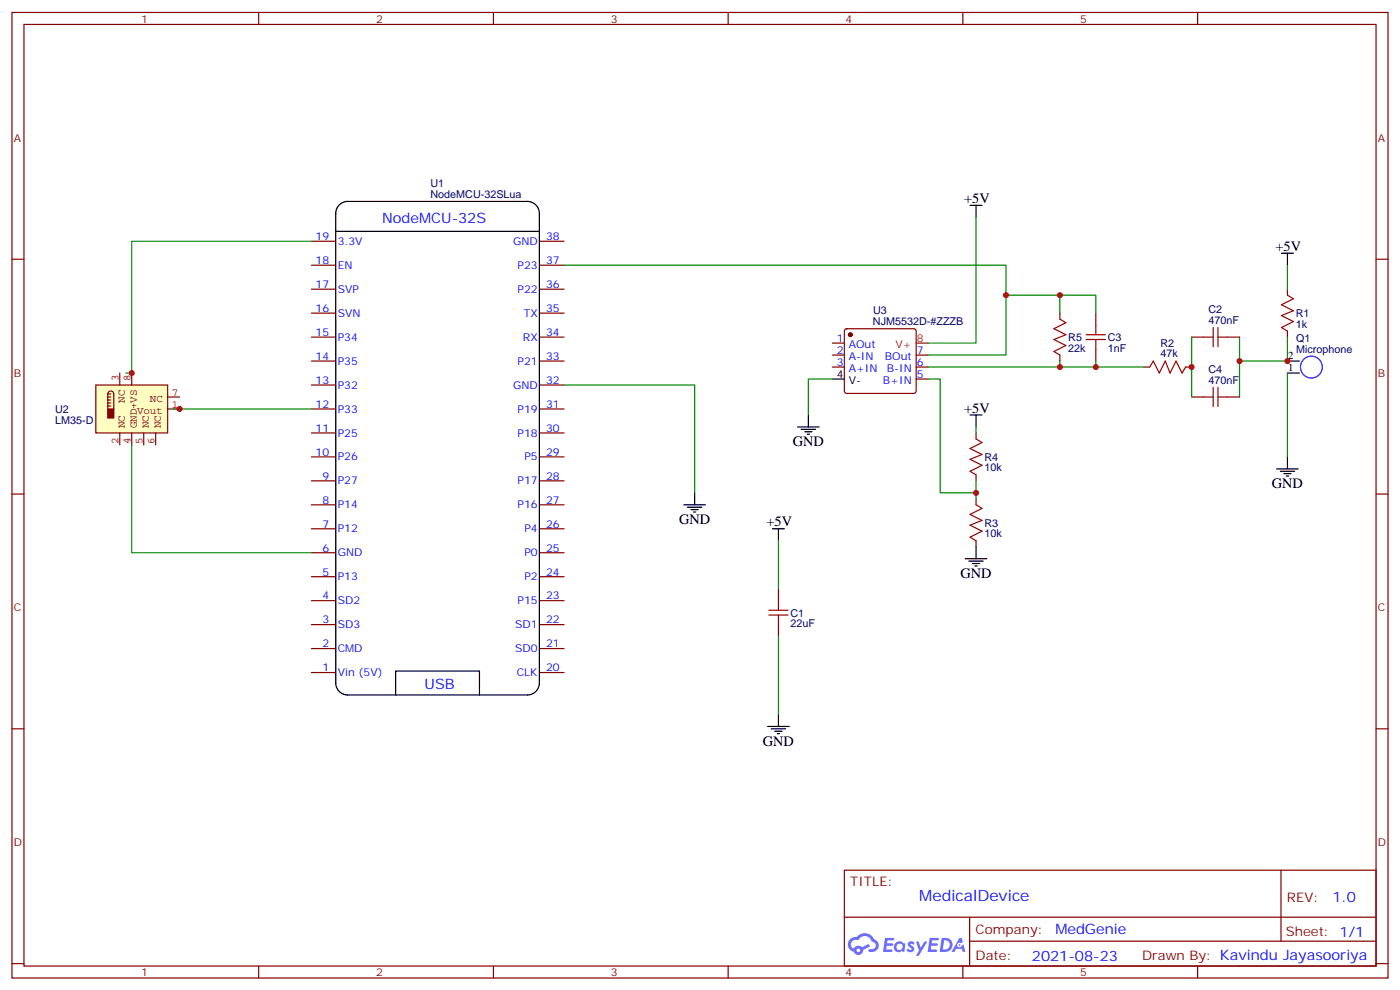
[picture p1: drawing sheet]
<svg xmlns="http://www.w3.org/2000/svg" width="412mm" height="292mm" viewBox="0 0 412 292" stroke-linecap="round" stroke-linejoin="round" font-family="sans-serif">
<g fill="none" stroke="#870000" stroke-width=".35">
<path d="M3.5 3.7h405.4v284.3h-405.4zM7.1 7.2h398.2v277.3h-398.2zM76.2 3.7v3.5M145.3 3.7v3.5M214.5 3.7v3.5M283.6 3.7v3.5M352.8 3.7v3.5M3.5 76.3h3.6M405.3 76.3h3.6M3.5 145.5h3.6M405.3 145.5h3.6M3.5 214.6h3.6"/>
<path d="M405.3 214.6h3.6M248.7 256.3h156.6v28.2h-156.6zM377.3 256.3v20.9M248.7 270.1h156.5M285.6 277.2h119.6M285.6 270.1v14.1M3.5 283.8h3.6M76.2 284.5v3.5M145.3 284.5v3.5M214.5 284.5v3.5M283.6 284.5v3.5M352.8 284.5v3.5"/>
<path d="M405.3 283.8h3.6"/>
</g>
<g fill="#5487ff">
<path d="M267.7 277.4a1.22 1.22 0 0 1 1.7 .3l-.4 .6a.47 .47 0 0 0-.3-.4 .47 .47 0 0 0-.5 .2l.1 .2a1.14 1.14 0 0 1 .8 1.7 1.14 1.14 0 0 1-1.9 0l-.2-.2 .5-.5 .7 .4a.29 .29 0 0 0 .3-.2 .29 .29 0 0 0-.2-.4 1.04 1.04 0 0 1-.6-1.7z"/>
<path d="M260.7 276.2h2.4l.3 .2-.2 .5h-1.8l-.1 .9h1.5l.3 .3-.3 .4h-1.6l-.2 1.1 1.7 .1 .2 .3-.2 .3h-2.6z"/>
<path d="M273.8 276.2h2.4l.3 .2-.1 .5h-1.8l-.2 .9h1.6l.3 .3-.4 .4h-1.6l-.1 1.1 1.7 .1 .2 .3-.2 .3h-2.6z"/>
<path d="M282.6 276.2h.7l.3 1.2-.6 .4a.69 .69 0 0 0-1 .2 .69 .69 0 0 0 .4 1 .69 .69 0 0 0 .9-.6l.5-.3 .6 2.2h-.8l-.2-.9h-1.8l-.5 .9h-.8z"/>
<path d="M269.8 277.3h.8l.6 1.8 1.1-1.8h.9l-2.6 4.2h-.8l.9-1.6z"/>
<path d="M277.4 276.2l-.6 4.1h1.3a2.11 2.11 0 0 0 2.5-2.1 2.11 2.11 0 0 0-2.5-2zM278.1 276.9a1.39 1.39 0 0 1 1.7 1.4 1.39 1.39 0 0 1-1.8 1.3h-.3z"/>
<path d="M263.7 277.8a1.54 1.54 0 0 0-.1 2.2 1.54 1.54 0 0 0 2.2 .1l.6 .2 .3-2.3-.2-.2h-.4a1.49 1.49 0 0 0-2.4 0zM264 278.8a.94 .94 0 0 1 1.8 0 .94 .94 0 0 1-1.8 0z"/>
<path d="M250.4 276.6a2.18 2.18 0 0 0 1.1 3.7 1.44 1.44 0 0 0 1.6 .9 1.44 1.44 0 0 0 1.2-1.5l2-1-.5-.7-1.9 .9a1.47 1.47 0 0 0-2.4 .5 1.39 1.39 0 0 1-.7-2 1.39 1.39 0 0 1 2-.4 2.12 2.12 0 0 1 2.2-1.3 2.12 2.12 0 0 1 1.9 1.7 1.14 1.14 0 0 1 1.1 1.4 1.14 1.14 0 0 1-1.7 .7 .43 .43 0 0 0-.5 .4 .43 .43 0 0 0 .4 .4 1.98 1.98 0 0 0 2.5-1.2 1.98 1.98 0 0 0-1.2-2.5 3.1 3.1 0 0 0-5.3-.7l-.9 .1zM252.3 279.9a.55 .55 0 0 1 1.1 0 .55 .55 0 0 1-1.1 0z"/>
<circle cx="282.6" cy="278.3" r=".26"/>
</g>
<path d="M98.9 62.8v138.4M98.9 68.1h60M98.9 62.8a3.5 3.5 0 0 1 3.5-3.5h52.9a3.5 3.5 0 0 1 3.6 3.5M158.9 62.9v138.1M98.9 201.1a3.5 3.5 0 0 0 3.5 3.6h52.9a3.5 3.5 0 0 0 3.6-3.6M116.5 204.7v-7.1h24.7v7.1" fill="none" stroke="#000" stroke-width=".35"/>
<g fill="none" stroke="#870000" stroke-width=".35">
<path d="M91.7 71h7.1M91.7 78.1h7.1M159.1 71h7.1M159.1 78.1h7.1M91.7 99.3h7.1M91.7 85.2h7.1M91.7 92.2h7.1M159.1 99.3h7.1M159.1 85.2h7.1M159.1 92.2h7.1M91.7 106.3h7.1M91.7 113.4h7.1"/>
<path d="M159.1 106.3h7.1M159.1 113.4h7.1M91.7 120.4h7.1M91.7 127.5h7.1M91.7 134.5h7.1M159.1 120.4h7.1M159.1 127.5h7.1M159.1 134.5h7.1M91.7 141.6h7.1M91.7 148.7h7.1M91.7 155.7h7.1M159.1 141.6h7.1"/>
<path d="M159.1 148.7h7.1M159.1 155.7h7.1M91.7 162.8h7.1M91.7 169.8h7.1M91.7 176.9h7.1M159.1 162.8h7.1M159.1 169.8h7.1M159.1 176.9h7.1M91.7 183.9h7.1M91.7 191h7.1M91.7 198h7.1M159.1 183.9h7.1"/>
<path d="M159.1 191h7.1M159.1 198h7.1"/>
</g>
<circle cx="32.6" cy="124" r="1.76" fill="#850000" stroke="#850000" stroke-width=".35"/>
<path d="M28.2 113.4h21.2v14.1h-21.2z" fill="#ffffc2" stroke="#850000" stroke-width=".35"/>
<path d="M31.7 120.4h1.8v2.7h-1.8z" fill="#850000" stroke="#850000" stroke-width=".35"/>
<g fill="none" stroke="#850000" stroke-width=".35">
<path d="M31.7 116a.88 .88 0 0 1 .9-.9 .88 .88 0 0 1 .9 .9v4.4M31.7 116.9h.9M31.7 119.6h.9M31.7 118.7h.9M31.7 117.8h.9M31.7 116v4.4M31.7 116h.9M35.3 109.9v3.5M38.8 109.9v3.5M49.4 116.9h3.5M35.3 127.5v3.5M38.8 127.5v3.5"/>
<path d="M42.3 127.5v3.5M45.9 127.5v3.5M49.4 120.4h3.5"/>
</g>
<circle cx="250.5" cy="98.6" r=".53" fill="#870000" stroke="#870000" stroke-width=".35"/>
<g fill="none" stroke="#870000" stroke-width=".35">
<path d="M248.9 97l.5-.2h19.8l.5 .2 .2 .5v17.6l-.3 .5-.4 .3h-19.8l-.5-.3-.2-.5v-17.6zM312.2 92.2v1.8M322.8 92.2v3.5M351 99.3h3.5M361.6 99.3h3.5M379.2 85.2v1.7M379.2 97.5v1.8M245.2 101h3.5M245.2 104.6h3.5M245.2 108.1h3.5M269.9 104.6h3.5M269.9 108.1h3.5"/>
<path d="M269.9 111.6h3.5M312.2 104.6v1.7M322.8 102.8v3.5M336.9 108.1h1.8M349.2 108.1h1.8M351 116.9h3.5M361.6 116.9h3.5M287.5 127.5v1.8M287.5 139.8v1.8M287.5 146.9v1.8M287.5 159.2v1.8M229.3 173.4v3.5"/>
<path d="M229.3 183.9v3.6"/>
</g>
<g fill="none" stroke="#000" stroke-width=".35">
<path d="M285.8 60.5h3.5M287.5 60.5v3.5M377.5 74.6h3.5M379.2 74.6v3.5M245.2 111.6h3.5M379.2 109.9h3.6M379.2 106.3h3.6M234.9 125.7h6.4M236 126.4h4.2M237.1 127.1h2.1M237.8 127.8h.7M238.1 122.2v3.5"/>
<path d="M285.8 122.2h3.5M287.5 122.2v3.5M376.1 138.1h6.3M377.1 138.8h4.3M378.2 139.5h2.1M379.2 134.5v3.6M201.4 148.7h6.4M202.5 149.4h4.2M203.6 150.1h2.1M204.3 150.8h.7M204.6 145.1v3.6M227.5 155.7h3.6"/>
<path d="M229.3 155.7v3.5M378.9 140.2h.7M284.3 164.5h6.4M285.4 165.2h4.2M286.5 165.9h2.1M287.2 166.7h.7M287.5 161v3.5M226.1 213.9h6.4M227.2 214.6h4.2M228.2 215.3h2.2M229 216h.7M229.3 210.4v3.5"/>
</g>
<path d="M269.9 101h3.5" fill="none" stroke="#f00" stroke-width=".35"/>
<circle cx="386.3" cy="108.1" r="3.2" fill="none" stroke="#00f" stroke-width=".35"/>
<g fill="none" stroke="#a10000" stroke-width=".35">
<path d="M312.2 94l1.8 1-3.6 1.8 3.6 1.8-3.6 1.4 3.6 1.7-3.6 1.8 1.8 1.1M320 100h5.6M320 98.6h5.6M322.8 95.7v2.9M322.8 100v2.8M354.5 99.3h2.9M357.4 96.4v5.7M358.8 96.4v5.7M358.8 99.3h2.8M379.2 86.9l1.8 1.1-3.5 1.7 3.5 1.8-3.5 1.4 3.5 1.8-3.5 1.7 1.7 1.1M338.7 108.1l1-1.8 1.8 3.6 1.8-3.6 1.4 3.6 1.7-3.6 1.8 3.6 1-1.8M354.5 116.9h2.9"/>
<path d="M357.4 114.1v5.6M358.8 114.1v5.6M358.8 116.9h2.8M287.5 129.3l1.8 1-3.5 1.8 3.5 1.7-3.5 1.5 3.5 1.7-3.5 1.8 1.7 1M287.5 148.7l1.8 1-3.5 1.8 3.5 1.7-3.5 1.5 3.5 1.7-3.5 1.8 1.7 1M226.5 179.7h5.6M229.3 176.9v2.8M226.5 181.1h5.6M229.3 181.1v2.8"/>
</g>
<g fill="none" stroke="#008700" stroke-width=".35">
<path d="M91.7 71h-52.9v38.9h-1.8M166.2 78.1h130.1v26.5h-22.9M287.5 64v37h-14.1M379.2 78.1v7.1M296.3 86.9h15.9v5.3M312.2 86.9h10.6v5.3M351 99.3v17.6M365.1 99.3v17.6M379.2 99.3v7h-14.1M166.2 113.4h38.4v31.7M245.2 111.6h-7.1v10.6M273.4 111.6h3.5v33.5h10.6"/>
<path d="M273.4 108.1h63.5M312.2 106.3v1.8M322.8 106.3v1.8M379.2 109.9v24.6M38.8 131v31.8h52.9M51.2 120.4h40.5M287.5 125.7v1.8M229.3 159.2v14.2M287.5 141.6v5.3M229.3 187.5v22.9"/>
</g>
<g fill="#c00">
<circle cx="365.1" cy="106.3" r=".88"/>
<circle cx="379.2" cy="106.3" r=".88"/>
<circle cx="287.5" cy="145.1" r=".88"/>
<circle cx="52.9" cy="120.4" r=".88"/>
<circle cx="38.8" cy="109.9" r=".88"/>
<circle cx="351" cy="108.1" r=".88"/>
<circle cx="296.3" cy="86.9" r=".88"/>
<circle cx="312.2" cy="86.9" r=".88"/>
<circle cx="312.2" cy="108.1" r=".88"/>
<circle cx="322.8" cy="108.1" r=".88"/>
</g>
<text font-size="4.6" fill="#00f" x="270.8" y="265.3">MedicalDevice</text>
<g font-size="4.2">
<text x="284" y="59.8">+5V</text>
<text x="375.7" y="73.9">+5V</text>
<text x="284" y="121.5">+5V</text>
<text x="233.5" y="131.4">GND</text>
<text x="374.6" y="143.7">GND</text>
<text x="200" y="154.3">GND</text>
<text x="225.8" y="155">+5V</text>
<text x="282.9" y="170.2">GND</text>
<text x="224.7" y="219.6">GND</text>
</g>
<g font-size="4.2" fill="#00f">
<text x="112.5" y="65.8">NodeMCU-32S</text>
<text x="125.1" y="203">USB</text>
<text x="392.5" y="265.5">1.0</text>
<text x="310.9" y="275.1">MedGenie</text>
<text x="304" y="282.9">2021-08-23</text>
</g>
<g font-size="3.9" fill="#800">
<text x="250.5" y="260.8">TITLE:</text>
<text x="379.1" y="265.5">REV:</text>
<text x="287.4" y="275">Company:</text>
<text x="378.7" y="275.7">Sheet: 1/1</text>
<text x="287.4" y="282.7">Date:</text>
<text x="336.4" y="282.8">Drawn By: Kavindu Jayasooriya</text>
</g>
<g font-size="3.2" fill="#800">
<text x="41.6" y="6.7">1</text>
<text x="110.8" y="6.7">2</text>
<text x="179.9" y="6.7">3</text>
<text x="249.1" y="6.7">4</text>
<text x="318.2" y="6.7">5</text>
<text x="4.1" y="41.8">A</text>
<text x="405.9" y="41.8">A</text>
<text x="4.1" y="110.9">B</text>
<text x="405.9" y="110.9">B</text>
<text x="4.1" y="180.1">C</text>
<text x="405.9" y="180.1">C</text>
<text x="4.1" y="249.2">D</text>
<text x="405.9" y="249.2">D</text>
<text x="41.6" y="287.5">1</text>
<text x="110.8" y="287.5">2</text>
<text x="179.9" y="287.5">3</text>
<text x="249.1" y="287.5">4</text>
<text x="318.2" y="287.5">5</text>
</g>
<g font-size="3.2" fill="#000080">
<text x="126.8" y="58.3">NodeMCU-32SLua</text>
<text x="126.8" y="55">U1</text>
<text x="257.2" y="95.7">NJM5532D-#ZZZB</text>
<text x="257.2" y="92.5">U3</text>
<text x="356" y="95.4">470nF</text>
<text x="356" y="92.2">C2</text>
<text x="381.7" y="93.3">R1</text>
<text x="314.7" y="100.5">R5</text>
<text x="326.3" y="100.5">C3</text>
<text x="381.7" y="96.5">1k</text>
<text x="381.8" y="100.6">Q1</text>
<text x="314.7" y="103.6">22k</text>
<text x="326.3" y="103.6">1nF</text>
<text x="341.9" y="105.3">47k</text>
<text x="341.9" y="102.1">R2</text>
<text x="381.8" y="103.8">Microphone</text>
<text x="356" y="113">470nF</text>
<text x="356" y="109.9">C4</text>
<text x="16.3" y="124.8">LM35-D</text>
<text x="16.3" y="121.6">U2</text>
<text x="290" y="135.8">R4</text>
<text x="290" y="138.8">10k</text>
<text x="290" y="155.2">R3</text>
<text x="290" y="158.2">10k</text>
<text x="232.8" y="184.7">22uF</text>
<text x="232.8" y="181.7">C1</text>
</g>
<g font-size="3.2" fill="#00f">
<text x="93" y="70.7">19</text>
<text x="160.9" y="70.7">38</text>
<text x="93" y="77.8">18</text>
<text x="99.5" y="72.1">3.3V</text>
<text x="151.1" y="72.1">GND</text>
<text x="160.9" y="77.8">37</text>
<text x="99.5" y="79.2">EN</text>
<text x="152.4" y="79.2">P23</text>
<text x="93" y="84.8">17</text>
<text x="99.5" y="86.2">SVP</text>
<text x="152.4" y="86.2">P22</text>
<text x="160.9" y="84.8">36</text>
<text x="93" y="91.9">16</text>
<text x="99.5" y="93.3">SVN</text>
<text x="154.3" y="93.3">TX</text>
<text x="160.9" y="91.9">35</text>
<text x="93" y="98.9">15</text>
<text x="99.5" y="100.3">P34</text>
<text x="154" y="100.3">RX</text>
<text x="160.9" y="98.9">34</text>
<text x="246.5" y="100.7">1</text>
<text x="93" y="106">14</text>
<text x="99.5" y="107.4">P35</text>
<text x="152.4" y="107.4">P21</text>
<text x="160.9" y="106">33</text>
<text x="246.5" y="104.2">2</text>
<text x="246.5" y="107.7">3</text>
<text x="250" y="102.4">AOut</text>
<text x="250" y="106">A-IN</text>
<text x="260.6" y="106">BOut</text>
<text x="270.1" y="107.7">6</text>
<text x="270.1" y="104.2">7</text>
<text x="93" y="113">13</text>
<text x="160.9" y="113">32</text>
<text x="250" y="109.5">A+IN</text>
<text x="260.1" y="113">B+IN</text>
<text x="261.2" y="109.5">B-IN</text>
<text x="270.1" y="111.3">5</text>
<text x="99.5" y="114.4">P32</text>
<text x="151.1" y="114.4">GND</text>
<text x="93" y="120.1">12</text>
<text x="99.5" y="121.5">P33</text>
<text x="152.4" y="121.5">P19</text>
<text x="160.9" y="120.1">31</text>
<text x="93" y="127.1">11</text>
<text x="99.5" y="128.6">P25</text>
<text x="152.4" y="128.6">P18</text>
<text x="160.9" y="127.1">30</text>
<text x="93" y="134.2">10</text>
<text x="99.5" y="135.6">P26</text>
<text x="154.5" y="135.6">P5</text>
<text x="160.9" y="134.2">29</text>
<text x="95" y="141.3">9</text>
<text x="99.5" y="142.7">P27</text>
<text x="152.4" y="142.7">P17</text>
<text x="160.9" y="141.3">28</text>
<text x="95" y="148.3">8</text>
<text x="99.5" y="149.7">P14</text>
<text x="152.4" y="149.7">P16</text>
<text x="160.9" y="148.3">27</text>
<text x="95" y="155.4">7</text>
<text x="160.9" y="155.4">26</text>
<text x="99.5" y="156.8">P12</text>
<text x="154.5" y="156.8">P4</text>
<text x="95" y="162.4">6</text>
<text x="99.5" y="163.8">GND</text>
<text x="154.5" y="163.8">P0</text>
<text x="160.9" y="162.4">25</text>
<text x="95" y="169.5">5</text>
<text x="99.5" y="170.9">P13</text>
<text x="154.5" y="170.9">P2</text>
<text x="160.9" y="169.5">24</text>
<text x="95" y="176.5">4</text>
<text x="99.5" y="177.9">SD2</text>
<text x="152.4" y="177.9">P15</text>
<text x="160.9" y="176.5">23</text>
<text x="95" y="183.6">3</text>
<text x="99.5" y="185">SD3</text>
<text x="151.8" y="185">SD1</text>
<text x="160.9" y="183.6">22</text>
<text x="95" y="190.6">2</text>
<text x="160.9" y="190.6">21</text>
<text x="95" y="197.7">1</text>
<text x="99.5" y="192.1">CMD</text>
<text x="151.8" y="192.1">SD0</text>
<text x="160.9" y="197.7">20</text>
<text x="99.5" y="199.1">Vin (5V)</text>
<text x="152.2" y="199.1">CLK</text>
</g>
<g font-size="3.2" fill="#f00">
<text x="270.1" y="100.7">8</text>
<text x="263.8" y="102.4">V+</text>
</g>
<g font-size="3.2">
<text x="379.4" y="105.6">2</text>
<text x="246.5" y="111.3">4</text>
<text x="250" y="113">V-</text>
<text x="379.4" y="109.1">1</text>
</g>
<g font-size="3.2" fill="#840000">
<text x="34.9" y="112.1" transform="rotate(-90 34.9 112.1)">3</text>
<text x="38.5" y="112.1" transform="rotate(-90 38.5 112.1)">8</text>
<text x="36.8" y="118.6" transform="rotate(-90 36.8 118.6)">NC</text>
<text x="44.2" y="118.4">NC</text>
<text x="50.7" y="116.6">7</text>
<text x="40.4" y="121.9">Vout</text>
<text x="50.7" y="120.1">1</text>
<text x="34.9" y="130.7" transform="rotate(-90 34.9 130.7)">2</text>
<text x="36.8" y="126.1" transform="rotate(-90 36.8 126.1)">NC</text>
<text x="38.5" y="130.7" transform="rotate(-90 38.5 130.7)">4</text>
<text x="40.3" y="126.1" transform="rotate(-90 40.3 126.1)">GND+VS</text>
<text x="42" y="130.7" transform="rotate(-90 42 130.7)">5</text>
<text x="43.8" y="126.1" transform="rotate(-90 43.8 126.1)">NC</text>
<text x="45.5" y="130.7" transform="rotate(-90 45.5 130.7)">6</text>
<text x="47.4" y="126.1" transform="rotate(-90 47.4 126.1)">NC</text>
</g>
</svg>
